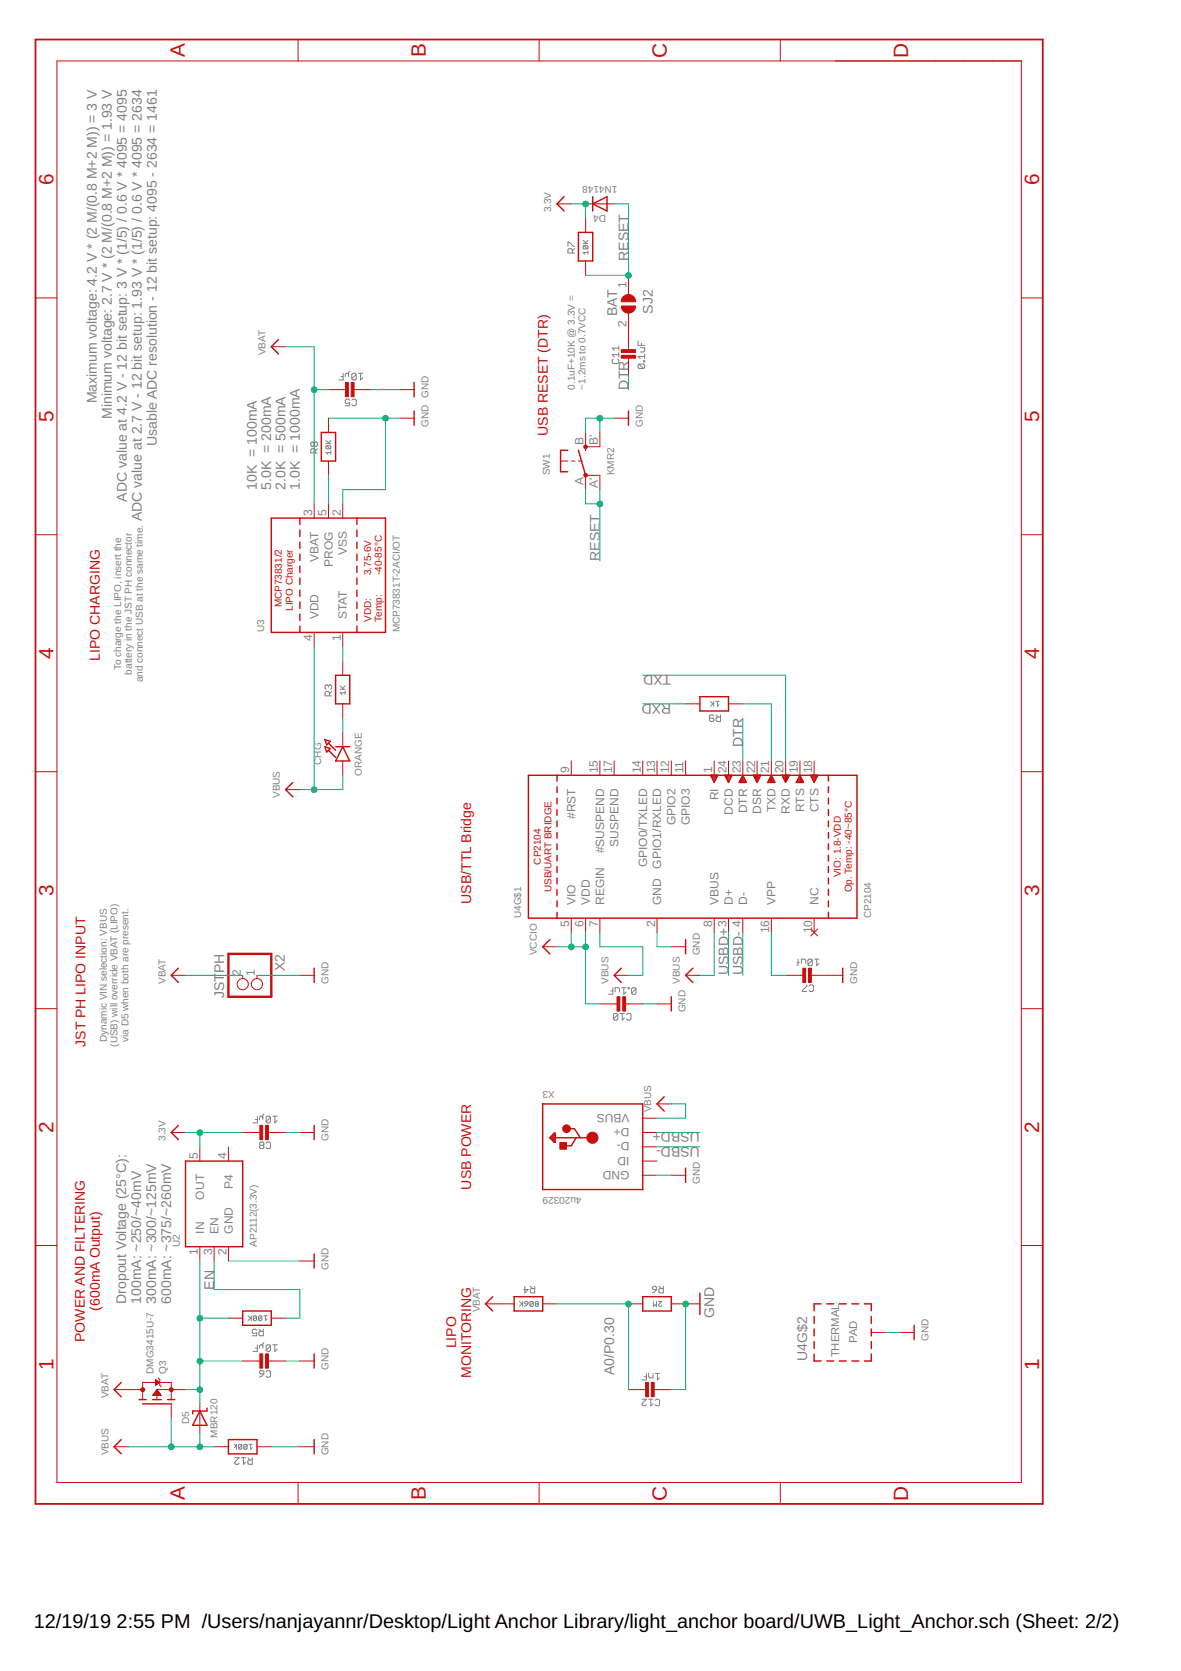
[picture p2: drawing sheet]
<svg xmlns="http://www.w3.org/2000/svg" width="210mm" height="297mm" viewBox="0 0 210 297" stroke-linecap="round" stroke-linejoin="round" font-family="sans-serif">
<g fill="none" stroke="#808080" stroke-width=".18">
<path d="M100.9 43.8v-.8h.3l.7 .8h.2M101.7 45v-.6l-.2-.2h-.3l-.3 .2v.6h1.2M102.1 44.2l-.4 .4M103.7 43.3h.8M103.7 42.7l.5 .6M103.8 43.7h.6l.1 .1-.1 .4M103.8 43.7l-.1 .1 .1 .4h.6M103.8 43.7l.6 .5M104.5 44.9h-.8l.2 .3M104.5 44.6v.6M104.5 42.7l-.4 .5M55.8 78.8l-.2-.2h-.2l-.2 .2v.4l.2 .2 .4-.2"/>
<path d="M55.8 78.8l.2-.2h.2l.2 .2v.4l-.2 .2-.4-.2M55.8 78.8v.4M56.4 79.8l-.4 .3M57.9 78.9h.9M57.9 78.3l.6 .6M58.1 79.2h.6l.1 .2v.3l-.1 .1M58.1 79.2l-.2 .2v.3l.2 .1h.6M58.1 79.2l.6 .6M58.8 78.3l-.4 .4M60.6 67h.4M61 66.4v1.1h-.8M62 66.6l-.2-.2h-.2l-.2 .2v.4"/>
<path d="M62.1 71.1l-.1-.1h-.4l-.2 .1v.4l.2 .2 .5-.2v.6h-.7M62.1 66l-.1 .2v.8M62.5 71.1l.2-.1h.4l.2 .1v.8l-.2 .2h-.4l-.2-.2M63.3 66.6l-.2-.2h-.4l-.2 .2v.7M63.3 66.6v.7l-.2 .2h-.4l-.2-.2M63.3 66.6l-.8 .7M63.7 66.4h.8M64.1 66.4v1.1l.4-.4M109 63.8l-.2 .2v.4l.2 .2h.8l.2-.2v-.4l-.2-.2M110 61.5v.8M110 62.7v.8M110 63.1h-1.2l.4 .4"/>
<path d="M110 61.9h-1.2l.4 .4M113.4 60.6v.8h1.2M113.6 64.7l-.2 .2v.4l.2 .2h.8M113.6 64.7h.8l.2 .2v.4l-.2 .2M113.6 64.7l.8 .8M113.8 61.8h.8v.6l-.2 .2h-.6M114 61v.4M114.4 64.1h.2v.2h-.2zM114.6 63v.8M114.6 63.4h-1.2l.4 .4M56 80.5v-.6l-.2-.1h-.4l-.2 .1v.6h1.2M58.8 80.5h-.9l.3 .2"/>
<path d="M58.8 80.2v.5M58.4 121.9l-.2-.1-.4 .1v.4l.2 .2M58.4 121.9l.2-.1 .3 .1v.4l-.1 .2M58.4 121.9v.2M58.6 123.7v-.6l-.2-.2h-.4l-.2 .2v.6h1.1M58.9 122.9l-.3 .4M60.5 122.5h.8M60.5 121.9l.5 .6M61.3 123.1h-.8l.3 .3M61.3 122.9v.5M61.3 121.9l-.4 .5M126.3 124.7l.4 .4"/>
<path d="M126.9 124.7v.9M126.9 125l-.6 .6M126.9 127.3l-.2-.2h-.4l-.2 .2v.8l.2 .1h.4l.2-.1v-.3l-.2-.1h-.6M127.2 124.7h.6M127.3 127.1l.4 .4M127.5 124.7v.9l.3-.3M128.1 127.1v1.1h-.6l-.2-.1v-.4l.2-.2h.6M108.5 176.1h.4M108.9 175.6v1.1h-.7M109.3 176.3v-.7h.6l.2 .2v.5M110.5 175.6h.8M110.9 175.6v1.1l.4-.4"/>
<path d="M111.7 175.6h.1v.2h-.1zM113 175.8v.8l-.2 .1h-.4l-.2-.1M113 175.8l-.2-.2h-.4l-.2 .2v.8M113 175.8l-.8 .8M141.6 171.1h.4M141.8 170.5v1l-.2 .2M142.4 171.3v-.8h.6l.2 .2v.6M143.4 175.1v.2l-.8 .7v.3h.8M143.8 175.3l.2-.2h.4l.2 .2v.7l-.2 .3h-.4l-.2-.3M144.4 170.7l-.2-.2h-.4l-.2 .2v.8M144.4 170.7v.8l-.2 .2h-.4l-.2-.2M144.4 170.7l-.8 .8"/>
<path d="M144.8 170.5h.7M145.2 170.5v1.2l.3-.4M45.4 199h.3M45.7 198.4v1.2h-.7M46.7 198.6l-.2-.2h-.2l-.2 .2v.4M46.9 198l-.2 .2v.8M48.1 198.6v.8l-.2 .2h-.4l-.2-.2M48.1 198.6l-.2-.2h-.4l-.2 .2v.8M48.1 198.6l-.8 .8M48.5 198.4h.8M48.9 198.4v1.2l.4-.4M109.8 180.4v.7l-.2 .2h-.4l-.2-.2"/>
<path d="M109.8 180.4l-.2-.3h-.4l-.2 .3v.7M109.8 180.4l-.8 .7M110.2 180.1h.8M110.6 180.1v1.2l.4-.4M111.4 180.4l.2-.3h.4l.1 .3v.7l-.1 .2h-.4l-.2-.2M46.3 203.6l-.2-.2v-.2l.2-.2h.4l.2 .2v.2l-.2 .2M46.3 203.6l-.2 .2v.2l.2 .2h.4l.2-.2-.2-.4M46.3 203.6h.4M47.3 203.2l.2-.2h.4l.2 .2v.8l-.2 .2h-.4l-.2-.2M44.1 233.9l.4 .4M44.7 233.9v.9M44.7 234.2l-.6 .6"/>
<path d="M45.4 239.6h.3M45.6 234l-.2-.1h-.2l-.2 .1v.6M45.6 234v.6l-.2 .2h-.2l-.2-.2M45.6 234l-.6 .6M45.6 236.5l-.2-.2h-.4l-.2 .2v.4l.2 .1 .6-.1v.5h-.8M45.7 239.1v1.1h-.7M46 236.3l.4 .4M46.5 234l-.1-.1h-.3l-.1 .1v.6M46.5 234v.6l-.1 .2h-.3l-.1-.2M46.5 234l-.5 .6M46.7 239.2l-.4-.1-.2 .1v.4M46.8 236.3v1.1h-.6l-.2-.1v-.4l.2-.2h.6"/>
<path d="M46.9 233.9h.6M46.9 238.7l-.2 .2v.7M47.2 233.9v.9l.3-.3M48.1 239.2l-.2-.1h-.4l-.2 .1v.8M48.1 239.2v.8l-.2 .2h-.4l-.2-.2M48.1 239.2l-.8 .8M48.5 239.1h.8M48.9 239.1v1.1l.4-.4M92.3 231.4l.5 .4M92.9 231.4v.8M92.9 231.6l-.6 .6M93.3 231.5l.1-.1h.3l.2 .1v.3h-.5z"/>
<path d="M93.3 228.7v1.1l.6-.6h-.8M93.9 231.8l-.6 .4M94.3 228.7l.4 .3M94.8 231.5v.6l-.2 .1h-.3l-.1-.1M94.8 231.5l-.2-.1h-.3l-.1 .1v.6M94.8 231.5l-.6 .6M95 228.7v1.1h-.6l-.1-.2v-.4l.1-.2h.6M95.3 231.8l-.2 .1 .2 .3h.3l.1-.1-.1-.3M95.3 231.8l-.2-.2 .2-.2h.3l.1 .1-.1 .3M95.3 231.8h.3M116 228.9l.1-.2h.4l.2 .2v.3h-.6zM116.1 231.4v.8l.3-.3 .3 .3v-.8"/>
<path d="M116.7 229.2l-.7 .6M117.1 231.4h.5l-.5 .5 .1 .3h.3l.1-.1M117.1 228.7l.4 .3M117.9 228.7v1.1h-.6l-.2-.2v-.4l.2-.2h.6M41.6 256.8l.4 .2-.4 .3M41.7 259.1h.8l-.8 .8 .2 .4h.4l.2-.2M42 256.8v.8M42.9 259.1h.8M43 256.9l-.2-.1-.4 .1v.6M43 256.9v.6l-.2 .1h-.3l-.1-.1M43 256.9l-.6 .6M43.3 259.1v1.2l.4-.4"/>
<path d="M43.9 256.9l-.1-.1-.5 .1v.6M43.9 256.9v.6l-.1 .1h-.3l-.2-.1M43.9 256.9l-.6 .6M44 259.1l.4 .4M44.3 256.8h.6M44.6 256.8v.8l.3-.3M44.8 259.1v1.2h-.5l-.3-.2v-.4l.3-.2h.5M46.1 243.8l.2-.2h.4l.2 .2v.4h-.6l-.2-.2zM46.9 244.2l-.4 .4-.4 .2M47.3 243.8l.2-.2h.4l.2 .2v.8l-.2 .2h-.4l-.2-.2M114.1 248.7h.8l-.8 .8 .2 .4h.4l.2-.2M114.5 244.7h.4"/>
<path d="M114.9 244.1v1.2h-.8M115.3 244.1v.6l.2 .2h.6v-.8M115.3 248.7h.8M115.7 248.7v1.2l.4-.4M116.4 244.1h.8M116.4 248.9l.2-.2h.4l.2 .2v.8l-.2 .2h-.4l-.2-.2M116.8 244.1v1.2l.4-.4"/>
</g>
<g fill="none" stroke="#c90d0c" stroke-width=".18">
<path d="M10.1 10.8h171.4v252.7h-171.4zM53 7v3.8M95.8 7v3.8M138.7 7v3.8M99 36.2h2.5M104.1 38.8v2.5M104.1 36.2h5.1M6.3 53h3.8M104.1 46.4v2.5M111.7 48.9v3.5M111.7 55.7v6.7M181.5 53h3.8"/>
<path d="M48.2 61.6h2.6M58.4 74.3v2.6M58.4 69.3h3.3M62.7 69.3h3.3M71.1 69.3h2.5M71.1 74.3h2.5M104.1 76.9v2.5h2.5v-2.5M109.2 74.3h2.5M111.7 63.4v3.3M6.3 95.1h3.8M55.8 89.6v2.5M58.4 82v2.5"/>
<path d="M58.4 89.6v2.5M60.9 89.6v2.5M99.6 82h1.3M101.5 82h.7M102.8 82h.6M104.1 87v-2.5h2.5v2.5M181.5 95.1h3.8M55.8 112.4v2.6M60.9 112.4v2.6M60.9 117.5v2.5M6.3 137.2h3.8M60.9 125.1v2.6"/>
<path d="M60.9 130.2v2.5M60.9 135.3v2.5M101.5 135.3v2.5M106.6 135.3v2.5M109.2 135.3v2.5M114.2 135.3v2.5M116.8 135.3v2.5M119.3 135.3v2.5M121.9 135.3v2.5M121.9 125.1h2.5M126.9 135.3v2.5M129.5 135.3v2.5"/>
<path d="M129.5 125.1h2.5M132 135.3v2.5M134.6 135.3v2.5M137.1 135.3v2.5M139.6 135.3v2.5M142.2 135.3v2.5M144.7 135.3v2.5M181.5 137.2h3.8M50.8 140.4h2.5M6.3 179.3h3.8M30.4 173.4h2.6M43.1 173.4v.5"/>
<path d="M45.7 173.4v.5M53.3 173.4h2.5M96.5 168.3h2.5M101.5 163.2v2.6M104.1 163.2v2.6M106.6 163.2v2.6M106.6 178.5h3.3M109.2 173.4h2.5M110.9 178.5h3.3M116.8 163.2v2.6M116.8 178.5h2.5M119.3 168.3h2.6"/>
<path d="M121.9 173.4h2.5M126.9 163.2v2.6M129.5 163.2v2.6M132 163.2v2.6M137.1 163.2v2.6M139.6 173.4h3.3M144 173.4h5.8M144.1 165.1l1.2 1.3M144.7 163.2v2.6M145.3 165.1l-1.2 1.3M181.5 179.3h3.8M114.2 198.8h2.6"/>
<path d="M116.8 196.2h2.5M30.4 201.3h2.6M35.5 203.9v2.5M40.6 203.9v2.5M43.1 201.3h3.3M47.5 201.3h3.3M53.3 201.3h2.5M114.2 201.3h2.6M114.2 203.9h2.6M114.2 208.9h2.6M114.2 206.4h2.6M119.3 208.9h2.6"/>
<path d="M6.3 221.4h3.8M35.5 221.6v2.6M38.1 221.6v2.6M40.6 221.6v2.6M40.6 234.3h2.5M48.2 234.3h2.6M53.3 224.2h2.5M86.3 231.8h5.1M96.5 231.8h2.5M111.7 231.8h2.5M119.3 231.8h5.1M154.9 236.9h2.5"/>
<path d="M159.9 236.9h2.6M181.5 221.4h3.8M20.3 257.2h2.5M20.3 247h5.1M25.4 248.8v-3.1h5v3.1M27.2 247.9v.1M27.3 247.8v.2M27.5 247.6v.4M27.6 247.4v.6M27.6 245.2l.8 .5-.8 .6zM27.7 245.3v.9M27.7 247.3v.7"/>
<path d="M27.8 245.4v.7M27.8 247.1v.9M27.9 247h5.1M27.9 247v1.8M27.9 247l.8 1h-1.6zM27.9 245.4v.7M27.9 247.1v.9M28 245.5v.5M28 247.2v.8M28.2 245l.2 .2v1.1l.3 .2M28.2 245.6v.3M28.2 247.4v.6"/>
<path d="M28.3 245.7v.1M28.3 247.5v.5M28.4 247.7v.3M28.5 247.9v.1M30.4 249.6v2.5M35.5 249.6v5M38.1 257.2h2.5M43.1 241.9h3.3M45.7 257.2h2.5M47.5 241.9h3.3M53.3 241.9h2.5M53.3 257.2h2.5"/>
<path d="M111.7 247h3.3M116 247h3.3M53 263.5v3.8M95.8 263.5v3.8M138.7 263.5v3.8"/>
<circle cx="43.1" cy="174.9" r=".99"/>
<circle cx="45.7" cy="174.9" r=".99"/>
</g>
<path d="M6.3 7h179v260.3h-179z" fill="none" stroke="#c90d0c" stroke-width=".32"/>
<g fill="none" stroke="#c90d0c" stroke-width=".25">
<path d="M100.3 35l-1.3 1.2 1.3 1.3M105.3 36.2l2.6-1.2v2.5zM105.3 35v2.5M102.8 41.3h2.5v5.1h-2.5zM49.5 60.4l-1.3 1.2 1.3 1.3M57.1 76.9h2.5v5.1h-2.5zM73.6 68v2.5M73.6 73.1v2.5M104.1 79.4v.7M111.7 73.1v2.5M48.2 92.1h20.3v20.3h-20.3zM53.3 92.1v1.1"/>
<path d="M53.3 94.2v1.2M53.3 96.4v1.1M53.3 98.5v1.1M63.4 92.1v1.1M63.4 94.2v1.2M63.4 96.4v1.1M63.4 98.5v1.1M100.9 80.1h-1.3v3.8h1.3M102.8 80.1l1.3 4.4M53.3 100.6v1.2M53.3 102.8v1.1M53.3 104.9v1.1"/>
<path d="M53.3 107v1.2M53.3 109.2v1.1M53.3 111.3v1.1M63.4 100.6v1.2M63.4 102.8v1.1M63.4 104.9v1.1M63.4 107v1.2M63.4 109.2v1.1M63.4 111.3v1.1M52 139.1l-1.2 1.3 1.2 1.2M57.7 132.7l1 .4-.6 .6zM57.7 131.5l1 .3-.6 .6z"/>
<path d="M58.4 132.1l1.2 1.3M58.4 133.4l1.2 1.2M59.6 132.7h2.6M59.6 120h2.6v5.1h-2.6zM60.9 132.7l1.3 2.6h-2.6zM93.9 137.8h58.4v25.4h-58.4zM99 137.8v1.1M99 139.8v1.1M124.4 123.8h5.1v2.6h-5.1zM126.3 137.8l.6 1.3 .7-1.3M126.4 137.8v.3M126.7 137.8v.8"/>
<path d="M126.9 137.8v1.2M127.1 137.8v.9M127.3 137.8v.5M128.8 137.8l.7 1.3 .6-1.3M128.9 137.8v.1M129.1 137.8v.6M129.3 137.8v1M129.6 137.8v1.1M129.8 137.8v.7M130 137.8v.2M131.6 138.7v.4M131.8 138.3v.8"/>
<path d="M132 137.8l.7 1.3h-1.3zM132 137.8v1.3M132.2 138.3v.8M132.5 138.7v.4M133.9 137.8l.7 1.3 .6-1.3M134 137.8v.2M134.2 137.8v.7M134.5 137.8v1.1M134.7 137.8v1M134.9 137.8v.6M135.1 137.8v.1M136.5 139.1h.1"/>
<path d="M136.7 138.6v.5M136.9 138.2v.9M137.1 137.8l.6 1.3h-1.2zM137.1 137.9v1.2M137.4 138.3v.8M137.6 138.8v.3M139 137.8l.6 1.3 .7-1.3M139.1 137.8v.3M139.3 137.8v.7M139.6 137.8v1.2M139.8 137.8v1M140 137.8v.5"/>
<path d="M140.2 137.8v.1M141.6 139v.1M141.8 138.6v.5M142 138.1v1M142.2 137.8l.6 1.3h-1.3zM142.2 137.9v1.2M142.5 138.4v.7M142.7 138.8v.3M144.1 137.8l.6 1.3 .6-1.3M144.2 137.8v.3M144.5 137.8v.8M144.7 137.8v1.2"/>
<path d="M144.9 137.8v.9M145.1 137.8v.5M147.2 137.8v1.1M147.2 139.8v1.1M99 141.9v1M99 143.9v1M99 145.9v1.1M99 148v1M99 150v1M99 152v1.1M99 154.1v1M99 156.1v1"/>
<path d="M99 158.1v1.1M147.2 141.9v1M147.2 143.9v1M147.2 145.9v1.1M147.2 148v1M147.2 150v1M147.2 152v1.1M147.2 154.1v1M147.2 156.1v1M147.2 158.1v1.1M31.7 172.1l-1.3 1.3 1.3 1.2M55.8 172.1v2.5"/>
<path d="M97.7 167l-1.2 1.3 1.2 1.3M99 160.1v1.1M99 162.2v1M110.4 172.1l-1.2 1.3 1.2 1.2M119.3 177.2v2.5M121.9 167v2.6M123.1 172.1l-1.2 1.3 1.2 1.2M147.2 160.1v1.1M147.2 162.2v1M149.8 172.1v2.5M96.4 196.2h17.8v15.3h-17.7v-15.3M118 195l-1.2 1.2 1.2 1.3"/>
<path d="M31.7 200l-1.3 1.3 1.3 1.3M33 206.4h10.1v15.2h-10.1zM55.8 200v2.6M97.9 202.2l.4-.4v.8l-.2-.4M98.5 201.4h.2v1.7h-.2l-.8-.9zM98.5 201.4v1.4M98.7 202.2h6.6M101.1 200.6h1l1 1.6M102.4 202.2l-.9 1.5h-1.1M121.9 207.6v2.6M43.1 233h5.1v2.6h-5.1zM55.8 222.9v2.5"/>
<path d="M87.6 230.5l-1.3 1.3 1.3 1.2M91.4 230.5h5.1v2.5h-5.1zM114.2 230.5h5.1v2.5h-5.1zM124.4 229.9v3.8M144.7 234v1.2M144.7 236.2v1.3M144.7 238.5v1.2M145.9 231.8h-1.2v1.2M146.9 231.8h1.3M149.2 231.8h1.2M151.4 231.8h1.2M153.6 231.8h1.3v1.2"/>
<path d="M154.9 234v1.2M154.9 236.2v1.3M154.9 238.5v1.2M162.5 235.6v2.5M21.5 255.9l-1.2 1.3 1.2 1.2M21.5 245.7l-1.2 1.3 1.2 1.3M24.7 248.8h1.3M25.4 249.6h5M27.1 248.8h1.6M29.8 248.8h1.3M35.5 250.8l1.3 2.6h-2.6zM36.8 250.3v.5h-2.6v.5"/>
<path d="M40.6 255.9h5.1v2.5h-5.1zM55.8 240.7v2.5M55.8 255.9v2.5M144.7 240.7v1.2h1.2M146.9 241.9h1.3M149.2 241.9h1.2M151.4 241.9h1.2M154.9 240.7v1.2h-1.3"/>
</g>
<g fill="#c90d0c" stroke="#c90d0c" stroke-width=".18">
<path d="M62.4 68h.5v2.5h-.5z"/>
<path d="M61.4 68h.5v2.5h-.5z"/>
<path d="M47.2 240.7h.5v2.5h-.5z"/>
<path d="M46.2 240.7h.5v2.5h-.5z"/>
<path d="M47.2 200h.5v2.6h-.5z"/>
<path d="M46.2 200h.5v2.6h-.5z"/>
<path d="M99.5 203.1h1.2v1.2h-1.2z"/>
<path d="M110.7 177.2h.5v2.5h-.5z"/>
<path d="M109.7 177.2h.5v2.5h-.5z"/>
<path d="M110.4 63.2h2.6v.5h-2.6z"/>
<path d="M110.4 62.1h2.6v.6h-2.6z"/>
<path d="M115.8 245.7h.5v2.6h-.5z"/>
<path d="M114.7 245.7h.6v2.6h-.6z"/>
<path d="M143.7 172.1h.5v2.5h-.5z"/>
<path d="M142.7 172.1h.5v2.5h-.5z"/>
</g>
<path d="M40.6 169.6h7.6v7.6h-7.6z" fill="none" stroke="#c90d0c" stroke-width=".42"/>
<g fill="#c90d0c" stroke="#c90d0c" stroke-width=".18">
<path d="M103.8 84.2h.5l.1 .3-.1 .2h-.5l-.1-.2z" fill-rule="evenodd"/>
<path d="M110.4 54.4h2.6a1.27 1.27 0 0 1-1.3 1.3 1.27 1.27 0 0 1-1.3-1.3z" fill-rule="evenodd"/>
<path d="M110.6 52.9a1.28 1.28 0 0 1 1.5-.5 1.28 1.28 0 0 1 .9 1.2h-2.6z" fill-rule="evenodd"/>
<circle cx="105.3" cy="202.2" r="1"/>
<circle cx="100.7" cy="200.6" r=".69"/>
<circle cx="104.1" cy="79.4" r=".33"/>
<circle cx="30.4" cy="247" r=".36"/>
<circle cx="25.4" cy="247" r=".36"/>
</g>
<g fill="none" stroke="#0dab76" stroke-width=".18">
<path d="M101.5 36.2h2.6v2.6M109.2 36.2h2.5v12.7h-7.6M50.8 61.6h5v28M55.8 69.3h2.6M58.4 74.3h12.7M66 69.3h5.1M68.5 74.3v12.7h-7.6v2.6M106.6 74.3v2.6M109.2 74.3h-5.1v2.6M111.7 66.7v2.6M58.4 84.5v5.1M104.1 87v2.6h2.5"/>
<path d="M106.6 87v12.7M55.8 115v25.4M60.9 115v2.5M60.9 127.7v2.5M60.9 137.8v2.6h-7.6M114.2 125.1h7.7M114.2 120h25.4v15.3M132 125.1h5.1v10.2M132 127.7v7.6M33 173.4h10.1M45.7 173.4h7.6M99 168.3h5.1"/>
<path d="M101.5 165.8v2.5M104.1 165.8v12.7h2.5M106.6 165.8v2.5h7.6v5.1h-2.5M114.2 178.5h2.6M116.8 165.8v2.5h2.5M126.9 165.8v7.6h-2.5M129.5 165.8v7.6M132 165.8v7.6M137.1 165.8v7.6h2.5M119.3 196.2h2.6v2.6h-5.1M33 201.3h10.1M35.5 201.3v2.6"/>
<path d="M50.8 201.3h2.5M116.8 201.3h7.6M116.8 208.9h2.5M116.8 203.9h7.6M35.5 224.2v25.4M35.5 234.3h5.1M38.1 224.2v5h15.2v5.1h-2.5M40.6 224.2h12.7M99 231.8h12.7v15.2M121.9 231.8v15.2h-2.6M157.4 236.9h2.5M22.8 257.2h15.3"/>
<path d="M30.4 252.1v5.1M33 247h2.5M35.5 241.9h7.6M35.5 254.6v2.6M48.2 257.2h5.1M50.8 241.9h2.5"/>
</g>
<g fill="#0dab76" stroke="#0dab76" stroke-width=".18">
<circle cx="68.5" cy="74.4" r=".51"/>
<circle cx="121.9" cy="231.8" r=".51"/>
<circle cx="106.6" cy="74.4" r=".51"/>
<circle cx="111.7" cy="49" r=".51"/>
<circle cx="106.6" cy="89.6" r=".51"/>
<circle cx="35.5" cy="201.3" r=".51"/>
<circle cx="104.1" cy="36.3" r=".51"/>
<circle cx="111.7" cy="231.8" r=".51"/>
<circle cx="55.8" cy="140.4" r=".51"/>
<circle cx="35.5" cy="257.2" r=".51"/>
<circle cx="30.4" cy="257.2" r=".51"/>
<circle cx="55.8" cy="69.3" r=".51"/>
<circle cx="35.5" cy="247" r=".51"/>
<circle cx="35.5" cy="234.3" r=".51"/>
<circle cx="35.5" cy="242" r=".51"/>
<circle cx="104.1" cy="168.3" r=".51"/>
<circle cx="101.5" cy="168.3" r=".51"/>
</g>
<g font-size="3.7" fill="#c90d0c">
<text x="32.8" y="10.2" transform="rotate(-90 32.8 10.2)">A</text>
<text x="75.7" y="10.2" transform="rotate(-90 75.7 10.2)">B</text>
<text x="118.5" y="10.3" transform="rotate(-90 118.5 10.3)">C</text>
<text x="161.4" y="10.3" transform="rotate(-90 161.4 10.3)">D</text>
<text x="9.5" y="32.9" transform="rotate(-90 9.5 32.9)">6</text>
<text x="184.7" y="32.9" transform="rotate(-90 184.7 32.9)">6</text>
<text x="9.5" y="75" transform="rotate(-90 9.5 75)">5</text>
<text x="184.7" y="75" transform="rotate(-90 184.7 75)">5</text>
<text x="9.5" y="117.1" transform="rotate(-90 9.5 117.1)">4</text>
<text x="184.7" y="117.1" transform="rotate(-90 184.7 117.1)">4</text>
<text x="9.5" y="159.3" transform="rotate(-90 9.5 159.3)">3</text>
<text x="184.7" y="159.3" transform="rotate(-90 184.7 159.3)">3</text>
<text x="9.5" y="201.4" transform="rotate(-90 9.5 201.4)">2</text>
<text x="184.7" y="201.4" transform="rotate(-90 184.7 201.4)">2</text>
<text x="9.5" y="243.5" transform="rotate(-90 9.5 243.5)">1</text>
<text x="184.7" y="243.5" transform="rotate(-90 184.7 243.5)">1</text>
<text x="32.8" y="266.7" transform="rotate(-90 32.8 266.7)">A</text>
<text x="75.7" y="266.7" transform="rotate(-90 75.7 266.7)">B</text>
<text x="118.5" y="266.8" transform="rotate(-90 118.5 266.8)">C</text>
<text x="161.4" y="266.8" transform="rotate(-90 161.4 266.8)">D</text>
</g>
<g font-size="3.5">
<text x="6" y="289.3">12/19/19</text>
<text x="20.7" y="289.3">2:55 PM /Users/nanjayannr/Desktop/Light Anchor Library/light_anchor board/UWB_Light_Anchor.sch (Sheet: 2/2)</text>
</g>
<g font-size="2.5" fill="#808080">
<text x="111.7" y="46.4" transform="rotate(-90 111.7 46.4)">RESET</text>
<text x="109.7" y="56.2" transform="rotate(-90 109.7 56.2)">BAT</text>
<text x="116" y="55.8" transform="rotate(-90 116 55.8)">SJ2</text>
<text x="17.2" y="71.7" transform="rotate(-90 17.2 71.7)">Maximum voltage: 4.2 V * (2 M/(0.8 M+2 M)) = 3 V</text>
<text x="111.7" y="69.2" transform="rotate(-90 111.7 69.2)">DTR</text>
<text x="19.9" y="74.5" transform="rotate(-90 19.9 74.5)">Minimum voltage: 2.7 V * (2 M/(0.8 M+2 M)) = 1.93 V</text>
<text x="27.9" y="79.3" transform="rotate(-90 27.9 79.3)">Usable ADC resolution - 12 bit setup: 4095 - 2634 = 1461</text>
<text x="22.6" y="89.2" transform="rotate(-90 22.6 89.2)">ADC value at 4.2 V - 12 bit setup: 3 V * (1/5) / 0.6 V * 4095 = 4095</text>
<text x="45.7" y="87" transform="rotate(-90 45.7 87)">10K = 100mA</text>
<text x="48.2" y="87" transform="rotate(-90 48.2 87)">5.0K = 200mA</text>
<text x="50.7" y="87" transform="rotate(-90 50.7 87)">2.0K = 500mA</text>
<text x="53.3" y="87" transform="rotate(-90 53.3 87)">1.0K = 1000mA</text>
<text x="25.2" y="92.6" transform="rotate(-90 25.2 92.6)">ADC value at 2.7 V - 12 bit setup: 1.93 V * (1/5) / 0.6 V * 4095 = 2634</text>
<text x="106.6" y="99.7" transform="rotate(-90 106.6 99.7)">RESET</text>
<text x="119.3" y="125.1" transform="rotate(-180 119.3 125.1)">RXD</text>
<text x="119.3" y="120" transform="rotate(-180 119.3 120)">TXD</text>
<text x="132" y="132.7" transform="rotate(-90 132 132.7)">DTR</text>
<text x="39.8" y="173" transform="rotate(-90 39.8 173)">PH</text>
<text x="50.6" y="172.6" transform="rotate(-90 50.6 172.6)">X2</text>
<text x="129.5" y="173.4" transform="rotate(-90 129.5 173.4)">USBD+</text>
<text x="132" y="173.4" transform="rotate(-90 132 173.4)">USBD-</text>
<text x="39.8" y="177.5" transform="rotate(-90 39.8 177.5)">JST</text>
<text x="124.4" y="201.3" transform="rotate(-180 124.4 201.3)">USBD+</text>
<text x="124.4" y="203.8" transform="rotate(-180 124.4 203.8)">USBD-</text>
<text x="22.4" y="231.8" transform="rotate(-90 22.4 231.8)">Dropout Voltage (25°C):</text>
<text x="25.1" y="231.8" transform="rotate(-90 25.1 231.8)">100mA: ~250/~40mV</text>
<text x="27.8" y="231.8" transform="rotate(-90 27.8 231.8)">300mA: ~300/~125mV</text>
<text x="30.4" y="231.8" transform="rotate(-90 30.4 231.8)">600mA: ~375/~260mV</text>
<text x="38.1" y="229.2" transform="rotate(-90 38.1 229.2)">EN</text>
<text x="126.9" y="234.3" transform="rotate(-90 126.9 234.3)">GND</text>
<text x="109.2" y="244.5" transform="rotate(-90 109.2 244.5)">A0/P0.30</text>
<text x="143.4" y="241.9" transform="rotate(-90 143.4 241.9)">U4G$2</text>
</g>
<g font-size="2.5" fill="#c90d0c">
<text x="97.3" y="77.5" transform="rotate(-90 97.3 77.5)">USB RESET (DTR)</text>
<text x="17.7" y="117.5" transform="rotate(-90 17.7 117.5)">LIPO CHARGING</text>
<text x="83.8" y="160.7" transform="rotate(-90 83.8 160.7)">USB/TTL Bridge</text>
<text x="15.2" y="186.1" transform="rotate(-90 15.2 186.1)">JST PH LIPO INPUT</text>
<text x="83.8" y="211.5" transform="rotate(-90 83.8 211.5)">USB POWER</text>
<text x="17.7" y="233" transform="rotate(-90 17.7 233)">(600mA Output)</text>
<text x="15.1" y="238.6" transform="rotate(-90 15.1 238.6)">POWER AND FILTERING</text>
<text x="81.1" y="239.7" transform="rotate(-90 81.1 239.7)">LIPO</text>
<text x="83.8" y="244.9" transform="rotate(-90 83.8 244.9)">MONITORING</text>
</g>
<g font-size="2.1" fill="#808080">
<text x="111.3" y="51.1" transform="rotate(-90 111.3 51.1)">1</text>
<text x="111.3" y="58.1" transform="rotate(-90 111.3 58.1)">2</text>
<text x="103.7" y="79.1" transform="rotate(-90 103.7 79.1)">B</text>
<text x="106.3" y="79.1" transform="rotate(-90 106.3 79.1)">B'</text>
<text x="103.7" y="86.3" transform="rotate(-90 103.7 86.3)">A</text>
<text x="106.3" y="86.7" transform="rotate(-90 106.3 86.7)">A'</text>
<text x="55.5" y="91.8" transform="rotate(-90 55.5 91.8)">3</text>
<text x="58" y="91.8" transform="rotate(-90 58 91.8)">5</text>
<text x="60.6" y="91.8" transform="rotate(-90 60.6 91.8)">2</text>
<text x="56.6" y="99.9" transform="rotate(-90 56.6 99.9)">VBAT</text>
<text x="59.1" y="100.7" transform="rotate(-90 59.1 100.7)">PROG</text>
<text x="61.7" y="98.7" transform="rotate(-90 61.7 98.7)">VSS</text>
<text x="55.5" y="114" transform="rotate(-90 55.5 114)">4</text>
<text x="56.6" y="110.1" transform="rotate(-90 56.6 110.1)">VDD</text>
<text x="60.6" y="114" transform="rotate(-90 60.6 114)">1</text>
<text x="61.7" y="110.1" transform="rotate(-90 61.7 110.1)">STAT</text>
<text x="101.2" y="137.5" transform="rotate(-90 101.2 137.5)">9</text>
<text x="106.3" y="137.5" transform="rotate(-90 106.3 137.5)">15</text>
<text x="108.8" y="137.5" transform="rotate(-90 108.8 137.5)">17</text>
<text x="113.9" y="137.5" transform="rotate(-90 113.9 137.5)">14</text>
<text x="116.4" y="137.5" transform="rotate(-90 116.4 137.5)">13</text>
<text x="119" y="137.5" transform="rotate(-90 119 137.5)">12</text>
<text x="121.5" y="137.5" transform="rotate(-90 121.5 137.5)">11</text>
<text x="126.6" y="137.5" transform="rotate(-90 126.6 137.5)">1</text>
<text x="129.1" y="137.5" transform="rotate(-90 129.1 137.5)">24</text>
<text x="131.7" y="137.5" transform="rotate(-90 131.7 137.5)">23</text>
<text x="134.2" y="137.5" transform="rotate(-90 134.2 137.5)">22</text>
<text x="136.7" y="137.5" transform="rotate(-90 136.7 137.5)">21</text>
<text x="139.3" y="137.5" transform="rotate(-90 139.3 137.5)">20</text>
<text x="141.8" y="137.5" transform="rotate(-90 141.8 137.5)">19</text>
<text x="144.4" y="137.5" transform="rotate(-90 144.4 137.5)">18</text>
<text x="127.7" y="142.3" transform="rotate(-90 127.7 142.3)">RI</text>
<text x="102.3" y="145.6" transform="rotate(-90 102.3 145.6)">#RST</text>
<text x="120.1" y="146.7" transform="rotate(-90 120.1 146.7)">GPIO2</text>
<text x="122.6" y="146.7" transform="rotate(-90 122.6 146.7)">GPIO3</text>
<text x="130.2" y="144.8" transform="rotate(-90 130.2 144.8)">DCD</text>
<text x="132.8" y="144.6" transform="rotate(-90 132.8 144.6)">DTR</text>
<text x="135.3" y="144.7" transform="rotate(-90 135.3 144.7)">DSR</text>
<text x="137.8" y="144.4" transform="rotate(-90 137.8 144.4)">TXD</text>
<text x="140.4" y="144.7" transform="rotate(-90 140.4 144.7)">RXD</text>
<text x="142.9" y="144.4" transform="rotate(-90 142.9 144.4)">RTS</text>
<text x="145.5" y="144.4" transform="rotate(-90 145.5 144.4)">CTS</text>
<text x="107.4" y="151.7" transform="rotate(-90 107.4 151.7)">#SUSPEND</text>
<text x="109.9" y="150.5" transform="rotate(-90 109.9 150.5)">SUSPEND</text>
<text x="115" y="154.2" transform="rotate(-90 115 154.2)">GPIO0/TXLED</text>
<text x="117.5" y="154.4" transform="rotate(-90 117.5 154.4)">GPIO1/RXLED</text>
<text x="102.3" y="160.9" transform="rotate(-90 102.3 160.9)">VIO</text>
<text x="104.8" y="160.9" transform="rotate(-90 104.8 160.9)">VDD</text>
<text x="107.4" y="160.9" transform="rotate(-90 107.4 160.9)">REGIN</text>
<text x="117.5" y="160.9" transform="rotate(-90 117.5 160.9)">GND</text>
<text x="127.7" y="160.9" transform="rotate(-90 127.7 160.9)">VBUS</text>
<text x="130.2" y="160.9" transform="rotate(-90 130.2 160.9)">D+</text>
<text x="132.8" y="160.9" transform="rotate(-90 132.8 160.9)">D-</text>
<text x="137.8" y="160.9" transform="rotate(-90 137.8 160.9)">VPP</text>
<text x="145.5" y="160.9" transform="rotate(-90 145.5 160.9)">NC</text>
<text x="101.2" y="164.8" transform="rotate(-90 101.2 164.8)">5</text>
<text x="103.7" y="164.8" transform="rotate(-90 103.7 164.8)">6</text>
<text x="106.3" y="164.8" transform="rotate(-90 106.3 164.8)">7</text>
<text x="116.4" y="164.8" transform="rotate(-90 116.4 164.8)">2</text>
<text x="126.6" y="164.8" transform="rotate(-90 126.6 164.8)">8</text>
<text x="129.1" y="164.8" transform="rotate(-90 129.1 164.8)">3</text>
<text x="131.7" y="164.8" transform="rotate(-90 131.7 164.8)">4</text>
<text x="136.7" y="165.9" transform="rotate(-90 136.7 165.9)">16</text>
<text x="144.4" y="165.9" transform="rotate(-90 144.4 165.9)">10</text>
<text x="42.8" y="173.6" transform="rotate(-90 42.8 173.6)">2</text>
<text x="45.3" y="173.6" transform="rotate(-90 45.3 173.6)">1</text>
<text x="111.9" y="200.5" transform="rotate(-180 111.9 200.5)">D+</text>
<text x="111.9" y="203.1" transform="rotate(-180 111.9 203.1)">D-</text>
<text x="111.9" y="198" transform="rotate(-180 111.9 198)">VBUS</text>
<text x="35.2" y="206" transform="rotate(-90 35.2 206)">5</text>
<text x="40.2" y="206" transform="rotate(-90 40.2 206)">4</text>
<text x="111.9" y="208.2" transform="rotate(-180 111.9 208.2)">GND</text>
<text x="111.9" y="205.6" transform="rotate(-180 111.9 205.6)">ID</text>
<text x="36.3" y="213.2" transform="rotate(-90 36.3 213.2)">OUT</text>
<text x="41.4" y="211.3" transform="rotate(-90 41.4 211.3)">P4</text>
<text x="36.3" y="219.3" transform="rotate(-90 36.3 219.3)">IN</text>
<text x="38.8" y="219.3" transform="rotate(-90 38.8 219.3)">EN</text>
<text x="41.4" y="219.3" transform="rotate(-90 41.4 219.3)">GND</text>
<text x="35.2" y="223.2" transform="rotate(-90 35.2 223.2)">1</text>
<text x="37.7" y="223.2" transform="rotate(-90 37.7 223.2)">3</text>
<text x="40.2" y="223.2" transform="rotate(-90 40.2 223.2)">2</text>
</g>
<g font-size="2" fill="#808080">
<text x="152.3" y="238.8" transform="rotate(-90 152.3 238.8)">PAD</text>
<text x="149.1" y="241.3" transform="rotate(-90 149.1 241.3)">THERMAL</text>
</g>
<g font-size="1.8" fill="#808080">
<text x="109.7" y="33.1" transform="rotate(-180 109.7 33.1)">1N4148</text>
<text x="98" y="37.8" transform="rotate(-90 98 37.8)">3.3V</text>
<text x="107.7" y="38.1" transform="rotate(-180 107.7 38.1)">D4</text>
<text x="47.2" y="63.2" transform="rotate(-90 47.2 63.2)">VBAT</text>
<text x="102.2" y="69.2" transform="rotate(-90 102.2 69.2)">0.1uF+10K @ 3.3V =</text>
<text x="104.1" y="69.2" transform="rotate(-90 104.1 69.2)">~1.2ms to 0.7VCC</text>
<text x="76.1" y="75.9" transform="rotate(-90 76.1 75.9)">GND GND</text>
<text x="114.2" y="75.9" transform="rotate(-90 114.2 75.9)">GND</text>
<text x="97.7" y="84.5" transform="rotate(-90 97.7 84.5)">SW1</text>
<text x="109.2" y="84.5" transform="rotate(-90 109.2 84.5)">KMR2</text>
<text x="46.9" y="112.4" transform="rotate(-90 46.9 112.4)">U3</text>
<text x="71.1" y="112.4" transform="rotate(-90 71.1 112.4)">MCP73831T-2ACI/OT</text>
<text x="21.5" y="119.2" transform="rotate(-90 21.5 119.2)">To charge the LIPO, insert the</text>
<text x="23.5" y="119.9" transform="rotate(-90 23.5 119.9)">battery in the JST PH connector</text>
<text x="25.4" y="121.3" transform="rotate(-90 25.4 121.3)">and connect USB at the same time.</text>
<text x="57.1" y="136" transform="rotate(-90 57.1 136)">CHG</text>
<text x="64.3" y="137.9" transform="rotate(-90 64.3 137.9)">ORANGE</text>
<text x="49.7" y="141.9" transform="rotate(-90 49.7 141.9)">VBUS</text>
<text x="92.6" y="163.2" transform="rotate(-90 92.6 163.2)">U4G$1</text>
<text x="154.9" y="163.2" transform="rotate(-90 154.9 163.2)">CP2104</text>
<text x="95.4" y="169.8" transform="rotate(-90 95.4 169.8)">VCCIO</text>
<text x="124.4" y="169.8" transform="rotate(-90 124.4 169.8)">GND</text>
<text x="29.4" y="174.9" transform="rotate(-90 29.4 174.9)">VBAT</text>
<text x="58.4" y="174.9" transform="rotate(-90 58.4 174.9)">GND</text>
<text x="108.1" y="174.9" transform="rotate(-90 108.1 174.9)">VBUS</text>
<text x="120.8" y="174.9" transform="rotate(-90 120.8 174.9)">VBUS</text>
<text x="121.9" y="180" transform="rotate(-90 121.9 180)">GND</text>
<text x="152.3" y="174.9" transform="rotate(-90 152.3 174.9)">GND</text>
<text x="19" y="185.2" transform="rotate(-90 19 185.2)">Dynamic VIN selection: VBUS</text>
<text x="22.8" y="185.2" transform="rotate(-90 22.8 185.2)">via D5 when both are present.</text>
<text x="20.9" y="186.1" transform="rotate(-90 20.9 186.1)">(USB) will override VBAT (LIPO)</text>
<text x="98.6" y="193.9" transform="rotate(-180 98.6 193.9)">X3</text>
<text x="115.8" y="197.8" transform="rotate(-90 115.8 197.8)">VBUS</text>
<text x="29.4" y="202.8" transform="rotate(-90 29.4 202.8)">3.3V</text>
<text x="58.4" y="202.8" transform="rotate(-90 58.4 202.8)">GND</text>
<text x="103.4" y="212.7" transform="rotate(-180 103.4 212.7)">4u20329</text>
<text x="124.4" y="210.4" transform="rotate(-90 124.4 210.4)">GND</text>
<text x="32" y="221.6" transform="rotate(-90 32 221.6)">U2</text>
<text x="45.7" y="221.6" transform="rotate(-90 45.7 221.6)">AP2112(3.3V)</text>
<text x="58.4" y="225.7" transform="rotate(-90 58.4 225.7)">GND</text>
<text x="85.3" y="233.3" transform="rotate(-90 85.3 233.3)">VBAT</text>
<text x="165" y="238.4" transform="rotate(-90 165 238.4)">GND</text>
<text x="27.3" y="244.2" transform="rotate(-90 27.3 244.2)">DMG3415U-7</text>
<text x="29.5" y="244.2" transform="rotate(-90 29.5 244.2)">Q3</text>
<text x="58.4" y="243.5" transform="rotate(-90 58.4 243.5)">GND</text>
<text x="19.3" y="248.5" transform="rotate(-90 19.3 248.5)">VBAT</text>
<text x="33.6" y="253.2" transform="rotate(-90 33.6 253.2)">D5</text>
<text x="38.6" y="255.5" transform="rotate(-90 38.6 255.5)">MBR120</text>
<text x="19.3" y="258.7" transform="rotate(-90 19.3 258.7)">VBUS</text>
<text x="58.4" y="258.7" transform="rotate(-90 58.4 258.7)">GND</text>
</g>
<g font-size="1.8" fill="#c90d0c">
<text x="50.1" y="108" transform="rotate(-90 50.1 108)">MCP73831/2</text>
<text x="66" y="102.3" transform="rotate(-90 66 102.3)">3.75-6V</text>
<text x="67.9" y="102.3" transform="rotate(-90 67.9 102.3)">-40-85°C</text>
<text x="52" y="108.6" transform="rotate(-90 52 108.6)">LIPO Charger</text>
<text x="66" y="110.5" transform="rotate(-90 66 110.5)">VDD:</text>
<text x="67.9" y="110.5" transform="rotate(-90 67.9 110.5)">Temp:</text>
<text x="96.1" y="153.7" transform="rotate(-90 96.1 153.7)">CP2104</text>
<text x="149.5" y="155.9" transform="rotate(-90 149.5 155.9)">VIO: 1.8-VDD</text>
<text x="98" y="158.6" transform="rotate(-90 98 158.6)">USB/UART BRIDGE</text>
<text x="151.4" y="158.6" transform="rotate(-90 151.4 158.6)">Op. Temp: -40~85°C</text>
</g>
</svg>
